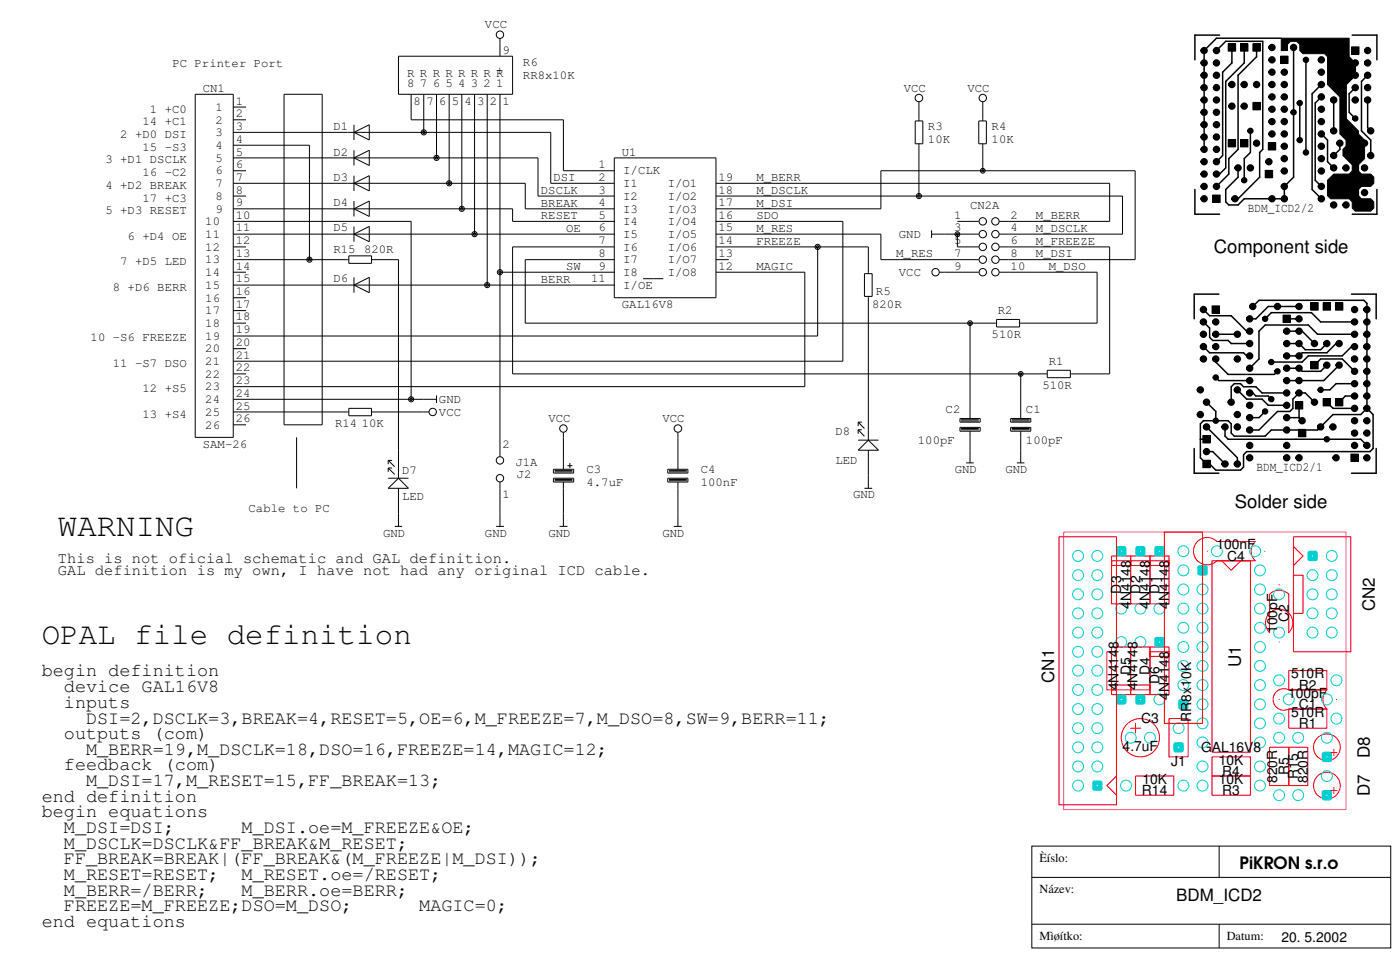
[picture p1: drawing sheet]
<svg xmlns="http://www.w3.org/2000/svg" width="288mm" height="197mm" viewBox="0 0 288 197" stroke-linecap="round" stroke-linejoin="round" font-family="sans-serif">
<g fill="none" stroke="#000" stroke-width=".76">
<circle cx="247.9" cy="12.9" r=".38"/>
<circle cx="247.9" cy="15.5" r=".38"/>
<circle cx="247.9" cy="18" r=".38"/>
<circle cx="247.9" cy="10.4" r=".38"/>
<circle cx="250.4" cy="15.5" r=".38"/>
<circle cx="250.4" cy="12.9" r=".38"/>
<circle cx="250.4" cy="18" r=".38"/>
<circle cx="250.4" cy="10.4" r=".38"/>
<circle cx="253.6" cy="17.4" r=".38"/>
<circle cx="256.2" cy="17.4" r=".38"/>
<circle cx="258.7" cy="17.4" r=".38"/>
<circle cx="261.9" cy="19.9" r=".38"/>
<circle cx="261.9" cy="9.8" r=".38"/>
<circle cx="261.9" cy="17.4" r=".38"/>
<circle cx="261.9" cy="12.3" r=".38"/>
<circle cx="261.9" cy="14.8" r=".38"/>
<circle cx="264.4" cy="19.9" r=".38"/>
<circle cx="264.4" cy="17.4" r=".38"/>
<circle cx="264.4" cy="14.8" r=".38"/>
<circle cx="266.3" cy="9.8" r=".38"/>
<circle cx="271.4" cy="9.8" r=".38"/>
<circle cx="272" cy="19.9" r=".38"/>
<circle cx="272" cy="17.4" r=".38"/>
<circle cx="272" cy="12.3" r=".38"/>
<circle cx="272" cy="14.8" r=".38"/>
<circle cx="274.6" cy="15.5" r=".38"/>
<circle cx="279" cy="15.5" r=".38"/>
<circle cx="279" cy="12.9" r=".38"/>
<circle cx="279" cy="18" r=".38"/>
<circle cx="281.6" cy="12.9" r=".38"/>
<circle cx="281.6" cy="15.5" r=".38"/>
<circle cx="281.6" cy="18" r=".38"/>
<circle cx="281.6" cy="10.4" r=".38"/>
<circle cx="247.9" cy="38.3" r=".38"/>
<circle cx="247.9" cy="20.6" r=".38"/>
<circle cx="247.9" cy="35.8" r=".38"/>
<circle cx="247.9" cy="25.6" r=".38"/>
<circle cx="247.9" cy="23.1" r=".38"/>
<circle cx="247.9" cy="33.3" r=".38"/>
<circle cx="247.9" cy="30.7" r=".38"/>
<circle cx="247.9" cy="28.2" r=".38"/>
<circle cx="250.4" cy="25.6" r=".38"/>
<circle cx="250.4" cy="20.6" r=".38"/>
<circle cx="250.4" cy="38.3" r=".38"/>
<circle cx="250.4" cy="35.8" r=".38"/>
<circle cx="250.4" cy="23.1" r=".38"/>
<circle cx="250.4" cy="30.7" r=".38"/>
<circle cx="250.4" cy="28.2" r=".38"/>
<circle cx="250.4" cy="33.3" r=".38"/>
<circle cx="253.6" cy="21.8" r=".38"/>
<circle cx="254.9" cy="34.5" r=".38"/>
<circle cx="256.2" cy="21.8" r=".38"/>
<circle cx="257.4" cy="34.5" r=".38"/>
<circle cx="258.7" cy="29.5" r=".38"/>
<circle cx="261.2" cy="33.3" r=".38"/>
<circle cx="261.9" cy="25" r=".38"/>
<circle cx="261.9" cy="27.5" r=".38"/>
<circle cx="261.9" cy="22.5" r=".38"/>
<circle cx="264.4" cy="27.5" r=".38"/>
<circle cx="264.4" cy="38.3" r=".38"/>
<circle cx="264.4" cy="25" r=".38"/>
<circle cx="264.4" cy="30.1" r=".38"/>
<circle cx="264.4" cy="32.6" r=".38"/>
<circle cx="264.4" cy="22.5" r=".38"/>
<circle cx="264.4" cy="35.2" r=".38"/>
<circle cx="272" cy="25" r=".38"/>
<circle cx="272" cy="27.5" r=".38"/>
<circle cx="272" cy="38.3" r=".38"/>
<circle cx="272" cy="32.6" r=".38"/>
<circle cx="272" cy="30.1" r=".38"/>
<circle cx="272" cy="22.5" r=".38"/>
<circle cx="272" cy="35.2" r=".38"/>
<circle cx="274.6" cy="26.9" r=".38"/>
<circle cx="274.6" cy="34.5" r=".38"/>
<circle cx="274.6" cy="20.6" r=".38"/>
<circle cx="274.6" cy="32" r=".38"/>
<circle cx="275.8" cy="29.5" r=".38"/>
<circle cx="277.1" cy="34.5" r=".38"/>
<circle cx="279" cy="20.6" r=".38"/>
<circle cx="280.9" cy="29.5" r=".38"/>
<circle cx="280.9" cy="34.5" r=".38"/>
<circle cx="280.9" cy="39.6" r=".38"/>
<circle cx="281.6" cy="20.6" r=".38"/>
<circle cx="282.2" cy="26.9" r=".38"/>
<circle cx="282.2" cy="32" r=".38"/>
<circle cx="247.9" cy="40.9" r=".38"/>
<circle cx="254.2" cy="40.9" r=".38"/>
<circle cx="261.9" cy="40.9" r=".38"/>
<circle cx="264.4" cy="40.9" r=".38"/>
<circle cx="272" cy="40.9" r=".38"/>
<circle cx="274.6" cy="42.2" r=".38"/>
<circle cx="277.1" cy="42.2" r=".38"/>
<circle cx="247.8" cy="63.7" r=".38"/>
<circle cx="247.8" cy="66.2" r=".38"/>
<circle cx="247.8" cy="68.8" r=".38"/>
<circle cx="247.8" cy="71.3" r=".38"/>
<circle cx="247.8" cy="73.8" r=".38"/>
<circle cx="250.3" cy="73.8" r=".38"/>
<circle cx="250.3" cy="66.2" r=".38"/>
<circle cx="250.3" cy="71.3" r=".38"/>
<circle cx="250.3" cy="68.8" r=".38"/>
<circle cx="254.7" cy="68.8" r=".38"/>
<circle cx="254.7" cy="73.8" r=".38"/>
<circle cx="257.3" cy="70.7" r=".38"/>
<circle cx="257.3" cy="75.7" r=".38"/>
<circle cx="257.3" cy="78.3" r=".38"/>
<circle cx="257.3" cy="73.2" r=".38"/>
<circle cx="257.3" cy="68.1" r=".38"/>
<circle cx="257.3" cy="65.6" r=".38"/>
<circle cx="257.9" cy="63" r=".38"/>
<circle cx="263" cy="63" r=".38"/>
<circle cx="264.9" cy="73.2" r=".38"/>
<circle cx="264.9" cy="70.7" r=".38"/>
<circle cx="264.9" cy="68.1" r=".38"/>
<circle cx="264.9" cy="75.7" r=".38"/>
<circle cx="264.9" cy="78.3" r=".38"/>
<circle cx="267.4" cy="78.3" r=".38"/>
<circle cx="267.4" cy="70.7" r=".38"/>
<circle cx="267.4" cy="75.7" r=".38"/>
<circle cx="267.4" cy="68.1" r=".38"/>
<circle cx="267.4" cy="63" r=".38"/>
<circle cx="267.4" cy="73.2" r=".38"/>
<circle cx="267.4" cy="65.6" r=".38"/>
<circle cx="270.6" cy="70.7" r=".38"/>
<circle cx="273.2" cy="70.7" r=".38"/>
<circle cx="273.2" cy="75.1" r=".38"/>
<circle cx="275.7" cy="70.7" r=".38"/>
<circle cx="275.7" cy="75.1" r=".38"/>
<circle cx="278.9" cy="71.3" r=".38"/>
<circle cx="278.9" cy="76.4" r=".38"/>
<circle cx="278.9" cy="73.8" r=".38"/>
<circle cx="278.9" cy="68.8" r=".38"/>
<circle cx="278.9" cy="66.2" r=".38"/>
<circle cx="278.9" cy="63.7" r=".38"/>
<circle cx="278.9" cy="78.9" r=".38"/>
<circle cx="281.4" cy="76.4" r=".38"/>
<circle cx="281.4" cy="73.8" r=".38"/>
<circle cx="281.4" cy="66.2" r=".38"/>
<circle cx="281.4" cy="63.7" r=".38"/>
<circle cx="281.4" cy="68.8" r=".38"/>
<circle cx="281.4" cy="71.3" r=".38"/>
<circle cx="281.4" cy="78.9" r=".38"/>
<circle cx="247.1" cy="85.3" r=".38"/>
<circle cx="247.1" cy="80.2" r=".38"/>
<circle cx="248.4" cy="82.7" r=".38"/>
<circle cx="248.4" cy="87.8" r=".38"/>
<circle cx="248.4" cy="92.9" r=".38"/>
<circle cx="252.2" cy="95.4" r=".38"/>
<circle cx="252.2" cy="87.8" r=".38"/>
<circle cx="253.5" cy="82.7" r=".38"/>
<circle cx="254.7" cy="95.4" r=".38"/>
<circle cx="254.7" cy="85.3" r=".38"/>
<circle cx="254.7" cy="80.2" r=".38"/>
<circle cx="254.7" cy="87.8" r=".38"/>
<circle cx="257.3" cy="94.2" r=".38"/>
<circle cx="257.3" cy="91.6" r=".38"/>
<circle cx="257.3" cy="80.8" r=".38"/>
<circle cx="257.3" cy="85.9" r=".38"/>
<circle cx="257.3" cy="88.4" r=".38"/>
<circle cx="257.3" cy="83.4" r=".38"/>
<circle cx="264.9" cy="85.9" r=".38"/>
<circle cx="264.9" cy="80.8" r=".38"/>
<circle cx="264.9" cy="94.2" r=".38"/>
<circle cx="264.9" cy="91.6" r=".38"/>
<circle cx="264.9" cy="88.4" r=".38"/>
<circle cx="264.9" cy="83.4" r=".38"/>
<circle cx="267.4" cy="94.2" r=".38"/>
<circle cx="267.4" cy="80.8" r=".38"/>
<circle cx="268.1" cy="86.5" r=".38"/>
<circle cx="270.6" cy="82.7" r=".38"/>
<circle cx="271.9" cy="87.8" r=".38"/>
<circle cx="274.4" cy="87.8" r=".38"/>
<circle cx="275.1" cy="94.2" r=".38"/>
<circle cx="278.9" cy="91.6" r=".38"/>
<circle cx="278.9" cy="81.5" r=".38"/>
<circle cx="278.9" cy="86.5" r=".38"/>
<circle cx="278.9" cy="89.1" r=".38"/>
<circle cx="278.9" cy="84" r=".38"/>
<circle cx="281.4" cy="81.5" r=".38"/>
<circle cx="281.4" cy="86.5" r=".38"/>
<circle cx="281.4" cy="84" r=".38"/>
<circle cx="281.4" cy="89.1" r=".38"/>
<circle cx="281.4" cy="94.2" r=".38"/>
<circle cx="281.4" cy="91.6" r=".38"/>
</g>
<g fill="#000">
<path d="M252.9 9h1.5v1.5h-1.5z" fill-rule="evenodd"/>
<path d="M255.4 9h1.5v1.5h-1.5z" fill-rule="evenodd"/>
<path d="M257.9 9h1.6v1.5h-1.6z" fill-rule="evenodd"/>
<path d="M263.6 11.5h1.6v1.6h-1.6z" fill-rule="evenodd"/>
<path d="M263.8 7.9h13.9v3.8l1.3 1.2v2.6l-1.9 1.9v7l2.6 2.5v.6l1.2 1.3v3.8l-1.2 1.3v1.3l.6 .6h1.9l.6 .6v1.3l-.6 .6h-1.9l-.6 .7v1.3l.6 .6h1.9l.6 .6v1.3l-.6 .6h-3.2l-.6-.6v-1.3l-.7-.6h-3.8l-.6-.6v-3.2l1.3-1.3h3.1l.7-.6v-1.3l-1.9-1.9v-1.3l.6-.6v-1.3l-1.3-1.3v-7.6l-2.5-2.5v-5.7l-.6-.7h-4.5l-.6-.6v-1.3l-.6-.6h-1.3l-.7 .6v1.3h-1.2z" fill-rule="evenodd"/>
<path d="M278.3 9.6h1.5v1.6h-1.5z" fill-rule="evenodd"/>
<path d="M252.9 28.7h1.5v1.5h-1.5z" fill-rule="evenodd"/>
<path d="M255.4 28.7h1.5v1.5h-1.5z" fill-rule="evenodd"/>
<path d="M257.9 21.1h1.6v1.5h-1.6z" fill-rule="evenodd"/>
<path d="M260.5 35h1.5v1.6h-1.5z" fill-rule="evenodd"/>
<path d="M261.1 29.3h1.5v1.6h-1.5z" fill-rule="evenodd"/>
<path d="M280.2 36.3h1.5v1.5h-1.5z" fill-rule="evenodd"/>
<path d="M249.7 40.1h1.5v1.5h-1.5z" fill-rule="evenodd"/>
<path d="M280.2 41.4h1.5v1.5h-1.5z" fill-rule="evenodd"/>
<path d="M249.5 62.9h1.6v1.5h-1.6z" fill-rule="evenodd"/>
<path d="M264.1 64.8h1.6v1.5h-1.6z" fill-rule="evenodd"/>
<path d="M269.9 62.3h1.5v1.5h-1.5z" fill-rule="evenodd"/>
<path d="M269.9 74.3h1.5v1.6h-1.5z" fill-rule="evenodd"/>
<path d="M272.4 62.3h1.5v1.5h-1.5z" fill-rule="evenodd"/>
<path d="M274.9 62.3h1.6v1.5h-1.6z" fill-rule="evenodd"/>
<path d="M247.6 94.7h1.6v1.5h-1.6z" fill-rule="evenodd"/>
<path d="M247.6 89.6h1.6v1.5h-1.6z" fill-rule="evenodd"/>
<path d="M266.7 82.6h1.5v1.5h-1.5z" fill-rule="evenodd"/>
<path d="M267.3 88.3h1.5v1.5h-1.5z" fill-rule="evenodd"/>
<path d="M272.4 82h1.5v1.5h-1.5z" fill-rule="evenodd"/>
<path d="M274.9 82h1.6v1.5h-1.6z" fill-rule="evenodd"/>
<path d="M278.1 93.4h1.5v1.5h-1.5z" fill-rule="evenodd"/>
</g>
<g fill="none" stroke="#000" stroke-width=".21">
<path d="M40.2 19.4h7.8v70.6h-7.8zM58.5 19.4h7.8v68h-7.8zM82 11.6h23.5v7.8h-23.5zM84.6 19.4v5.2h31.4v10.5h10.5M87.2 19.4v7.8M89.9 19.4v13.1M92.5 19.4v18.3M95.1 19.4v23.6M97.7 19.4v28.8M100.3 19.4v39.2M102.9 7.9v3.7M102.9 19.4v74.5"/>
<path d="M252.9 9h1.5v1.5h-1.5zM255.4 9h1.5v1.5h-1.5zM257.9 9h1.6v1.5h-1.6zM263.6 11.5h1.6v1.6h-1.6zM263.8 7.9h13.9v3.8l1.3 1.2v2.6l-1.9 1.9v7l2.6 2.5v.6l1.2 1.3v3.8l-1.2 1.3v1.3l.6 .6h1.9l.6 .6v1.3l-.6 .6h-1.9l-.6 .7v1.3l.6 .6h1.9l.6 .6v1.3l-.6 .6h-3.2l-.6-.6v-1.3l-.7-.6h-3.8l-.6-.6v-3.2l1.3-1.3h3.1l.7-.6v-1.3l-1.9-1.9v-1.3l.6-.6v-1.3l-1.3-1.3v-7.6l-2.5-2.5v-5.7l-.6-.7h-4.5l-.6-.6v-1.3l-.6-.6h-1.3l-.7 .6v1.3h-1.2zM278.3 9.6h1.5v1.6h-1.5zM48 27.2h65.4v10.5h13.1M48 32.5h62.8v7.8h15.7M48 37.7h60.1v5.3h18.4M48 22h2.6M48 24.6h2.6M48 35.1h2.6"/>
<path d="M48 29.9h15.7v23.5M72.9 27.2l3.1-1.5v3.1zM72.9 32.5l3.1-1.6v3.1zM72.9 37.7l3.1-1.6v3.2zM72.9 25.7v3.1M72.9 30.9v3.1M72.9 36.1v3.2M126.5 32.5h20.9v28.7h-20.9zM147.4 37.7h81v7.8h-22.7M188.4 24.9h1.6v4.7h-1.6zM189.2 21v3.9M189.2 29.6v10.7"/>
<path d="M201.5 24.9h1.6v4.7h-1.6zM202.3 21v3.9M202.3 29.6v5.5M252.9 28.7h1.5v1.5h-1.5zM255.4 28.7h1.5v1.5h-1.5zM257.9 21.1h1.6v1.5h-1.6zM260.5 35h1.5v1.6h-1.5zM261.1 29.3h1.5v1.6h-1.5zM280.2 36.3h1.5v1.5h-1.5zM48 43h57.5v2.5h21M48 56h2.6M48 53.4h23.8"/>
<path d="M48 50.8h2.6M48 48.2h78.5M48 45.5h36.6v36.6M48 58.6h78.5M48 40.3h2.6M71.8 52.6h4.7v1.6h-4.7zM72.9 43l3.1-1.7v3.2zM72.9 48.2l3.1-1.6v3.1zM72.9 58.6l3.1-1.5v3.1zM72.9 41.3v3.2M72.9 46.6v3.1M72.9 57.1v3.1"/>
<path d="M76.5 53.4h5.5v45M102.9 56h23.6M126.5 50.8h-21v26.1h110.1M126.5 53.4h-18.4v13.1h97.1M132.4 57.3h4.2M147.4 56h18.3v23.5h-117.7M147.4 53.4h2.6M147.4 48.2h33.9v5.2h20.2M147.4 43h33.9v-7.9h52.4v18.3h-28M147.4 50.8h31.4v5.5M147.4 40.3h83.7v7.9h-25.4M147.4 45.5h26.1v28.8h-125.5"/>
<path d="M168.3 50.8v18.3h-120.3M178 56.3h1.5v4.7h-1.5zM191.8 48.2h9.7M191.8 47.4v1.5M193.4 56h8.1M197.1 48.2v2.6h4.4M197.1 45.5h4.4M205.7 56h20.2v10.5h-16M205.7 50.8h22.7v26.1h-8M249.7 40.1h1.5v1.5h-1.5zM280.2 41.4h1.5v1.5h-1.5zM48 61.2h2.6"/>
<path d="M48 76.9h2.6M48 66.5h2.6M48 71.7h2.6M48 63.9h2.6M178.8 61v29.5M199.7 66.5v19.6M205.2 65.7h4.7v1.6h-4.7zM210.1 76.9v9.2M215.6 76.2h4.8v1.5h-4.8zM249.5 62.9h1.6v1.5h-1.6zM264.1 64.8h1.6v1.5h-1.6zM269.9 62.3h1.5v1.5h-1.5z"/>
<path d="M269.9 74.3h1.5v1.6h-1.5zM272.4 62.3h1.5v1.5h-1.5zM274.9 62.3h1.6v1.5h-1.6zM48 82.1h41.9M48 84.7h23.8M48 87.4h2.6M61.1 90v10.4M71.8 84h4.7v1.5h-4.7zM76.5 84.7h11.8M79.9 98.4h4.2M79.9 96.3l1.4 1.3M79.9 96.3h.8"/>
<path d="M79.9 94.7v.8M79.9 96.3v.8M79.9 94.7h.8M79.9 94.7l1.4 1.3M89.9 81.4v1.5M102.9 99.2v9.1M113.9 96.5h4.2v.8h-4.2zM113.9 98.4h4.2v.8h-4.2zM114.2 96.8h3.6M114.2 97.1h3.6M114.2 98.6h3.6M114.2 98.9h3.6"/>
<path d="M116 88.9v7.6M116 99.2v9.1M116.8 95.8h1M117.3 95.2v1.1M137.5 96.5h4.1v.8h-4.1zM137.5 98.4h4.1v.8h-4.1zM137.7 96.8h3.7M137.7 97.1h3.7M137.7 98.6h3.7M137.7 98.9h3.7M139.6 88.9v7.6M139.6 99.2v9.1"/>
<path d="M176.7 86.8h.7M176.7 88.4h.7M176.7 92.6l2.1-2.1 2.1 2.1zM176.7 90.5h4.2M176.7 88.4l1.3 1.4M176.7 86.8v.9M176.7 88.4v.8M176.7 86.8l1.3 1.3M178.8 92.6v7.8M197.6 86.1h4.2v.7h-4.2zM197.6 87.9h4.2v.8h-4.2zM197.8 86.3h3.7"/>
<path d="M197.8 86.6h3.7M197.8 88.1h3.7M197.8 88.4h3.7M198.9 95.2h1.6M199.7 88.7v6.5M208.1 86.1h4.1v.7h-4.1zM208.1 87.9h4.1v.8h-4.1zM208.3 86.3h3.7M208.3 86.6h3.7M208.3 88.1h3.7M208.3 88.4h3.7M209.4 95.2h1.5"/>
<path d="M210.1 88.7v6.5M247.6 94.7h1.6v1.5h-1.6zM247.6 89.6h1.6v1.5h-1.6zM266.7 82.6h1.5v1.5h-1.5zM267.3 88.3h1.5v1.5h-1.5zM272.4 82h1.5v1.5h-1.5zM274.9 82h1.6v1.5h-1.6zM278.1 93.4h1.5v1.5h-1.5zM79.9 100.4l2.1-2 2.1 2zM81.3 108.3h1.5M82 100.4v7.9M102.1 108.3h1.7"/>
<path d="M115.2 108.3h1.6M138.7 108.3h1.6M178 100.4h1.5M212.4 174h73.9v21h-73.9zM251 174v6.5M212.4 190.1h73.9M212.4 180.5h73.9M251 190.1v4.9"/>
<circle cx="102.9" cy="7.1" r=".76"/>
<circle cx="87.2" cy="27.2" r=".53"/>
<circle cx="87.2" cy="27.2" r=".25"/>
<circle cx="89.9" cy="32.5" r=".53"/>
<circle cx="89.9" cy="32.5" r=".25"/>
<circle cx="92.5" cy="37.7" r=".53"/>
<circle cx="92.5" cy="37.7" r=".25"/>
<circle cx="189.2" cy="20.2" r=".77"/>
<circle cx="202.3" cy="20.2" r=".76"/>
<circle cx="202.3" cy="35.1" r=".49"/>
<circle cx="202.3" cy="35.1" r=".21"/>
<circle cx="63.7" cy="53.4" r=".53"/>
<circle cx="63.7" cy="53.4" r=".25"/>
<circle cx="95.1" cy="43" r=".53"/>
<circle cx="95.1" cy="43" r=".25"/>
<circle cx="97.7" cy="48.2" r=".53"/>
<circle cx="97.7" cy="48.2" r=".25"/>
<circle cx="100.3" cy="58.6" r=".53"/>
<circle cx="100.3" cy="58.6" r=".25"/>
<circle cx="102.9" cy="56" r=".53"/>
<circle cx="102.9" cy="56" r=".25"/>
<circle cx="168.3" cy="50.8" r=".53"/>
<circle cx="168.3" cy="50.8" r=".25"/>
<circle cx="189.2" cy="40.3" r=".53"/>
<circle cx="189.2" cy="40.3" r=".25"/>
<circle cx="192.6" cy="56" r=".76"/>
<circle cx="197.1" cy="48.2" r=".49"/>
<circle cx="197.1" cy="48.2" r=".21"/>
<circle cx="202.3" cy="45.5" r=".76"/>
<circle cx="202.3" cy="53.4" r=".76"/>
<circle cx="202.3" cy="56" r=".76"/>
<circle cx="202.3" cy="48.2" r=".76"/>
<circle cx="202.3" cy="50.8" r=".76"/>
<circle cx="204.9" cy="56" r=".76"/>
<circle cx="204.9" cy="45.5" r=".76"/>
<circle cx="204.9" cy="48.2" r=".76"/>
<circle cx="204.9" cy="53.4" r=".76"/>
<circle cx="204.9" cy="50.8" r=".76"/>
<circle cx="199.7" cy="66.5" r=".49"/>
<circle cx="199.7" cy="66.5" r=".21"/>
<circle cx="210.1" cy="76.9" r=".49"/>
<circle cx="210.1" cy="76.9" r=".21"/>
<circle cx="84.6" cy="82.1" r=".53"/>
<circle cx="84.6" cy="82.1" r=".25"/>
<circle cx="89.1" cy="84.7" r=".76"/>
<circle cx="102.9" cy="94.7" r=".76"/>
<circle cx="102.9" cy="98.4" r=".76"/>
<circle cx="116" cy="88.1" r=".76"/>
<circle cx="139.6" cy="88.1" r=".77"/>
</g>
<g fill="none" stroke="#000" stroke-width=".3">
<path d="M250.4 10.4l1.9-1.9h7.7v22.2l-.7 .7v5l-4.4 4.5h-.7M251.1 7.2h-5.1v5.1M253.6 9.8v3.1l-1.9 1.9v17.2l-1.3 1.3M256.2 9.8v3.1l-3.9 3.9v17.7l-1.2 1.3h-.7M258.7 9.8v1.9l-3.8 3.8v15.2l-1.9 1.9v3.2l-2.6 2.5M263.8 7.9h-13.4l-2.5 2.5v20.3M266.3 9.8v26.6l-1.9 1.9v2.6h-8.2l-1.3 1.3h-1.9l-.7-.7v-2.5l2.6-2.6v-1.9M268.9 12.3v19.1M271.4 9.8h1.3l1.9 1.9v3.8M272 17.4l-1.9 1.9v19.7l1.9 1.9M272 19.9l-1.2 1.3v15.9l1.2 1.2M278.4 7.2h5.1v5.1"/>
<path d="M279 18l-1.3 1.3v3.8l1.3 1.3M279 12.9v2.6l-1.9 1.9v8.9l3.2 3.2M281.6 15.5l-1.3 1.3v10.1l1.9 1.9v3.2M246 39v5.1h5.1M257.4 26.9v4.5l-1.2 1.2v4.5M267.6 21.2v7.6M272 27.5l1.3 1.3v4.5l1.3 1.2M274.6 20.6v6.3M275.8 29.5v1.2l-1.2 1.3M279 33.3h.7M279.7 37.1h1.2M280.3 29.5l-.6 .6v11.4l.6 .7h.6"/>
<path d="M280.3 29.5h.6M281.6 20.6v5.7l.6 .6M283.5 39v5.1h-5.1M247.8 66.2l1.2 1.3v1.9l.7 .6h3.1l.7 .7h3.8M247.8 71.3l1.2 1.3h7l.6 .6h.7M247.8 63.7l1.2 1.2h4.5l3.1 3.2h.7M250.3 73.8v.7l2.5 2.5h9.6l.6-.6M250.3 68.8h4.4M250.3 77.7l.6 .6h6.4M250.9 60.5h-5v5.1M257.9 63l1.3-1.2h21.6l.6 .6v21.6M260.5 65.6l1.2-1.3h8.3l1.9 1.9h7"/>
<path d="M264.9 65.6h2.5M264.9 70.7h2.5l1.3 1.2h3.2l1.3-1.2M264.9 68.1h3.2l2.5 2.6M267.4 63h-6.3l-2.5 2.6h-1.3M270.6 75.1l1.3-1.3h4.4l2.6 2.6M273.2 75.1l-1.3 1.3h-3.8l-.7-.7h-2.5M275.7 70.7h-.6l-1.9 1.9h-5.1l-.7 .6h-2.5M275.7 75.1l-3.2 3.2h-7.6M278.2 60.5h5.1v5.1M278.9 71.3h-.7l-1.9 1.9h-7l-1.2 1.3h-6.4M278.9 68.8h-7.6l-2-1.9h-8.8l-1.3 1.2v5.7l-1.9 1.9M278.9 78.9h-3.8l-1.3 1.3h-1.9"/>
<path d="M245.9 92.3v5h5M247.1 90.4h1.3M247.8 86.5h5l.7 .7v1.9l.6 .6h6.4l1.2-1.3h9.6l3.1-3.1h5.7l1.3-1.3 1.3 1.3v7l-.7 .6h-25.4l-.6 .6v2.6l-.6 .6h-5.1l-1.3-1.3h-.6l-1.3-1.2v-7zM248.4 82.7l1.9 1.9v1.9M248.4 92.9h1.3l2.5 2.5M248.4 87.8l6.3 6.4v1.2M252.2 87.8v1.9l.6 .7h27.3l1.3 1.2M254.7 80.2l1.9 1.9h3.2l1.3 1.3h3.8M257.3 80.8h.6l.7 .7h2.5l.6 .6M260.5 84.6l-1.3 1.3h-1.9M264.9 80.8h-5.1l-1.2-1.2h-2.6l-.6-.7h-1.3l-.6 .7v3.1M264.9 85.9h2.5"/>
<path d="M267.4 83.4v2.5M267.4 85.9l.7 .6M268.1 88.4v.7M270.6 82.7l-1.9-1.9h-1.3l-1.2 1.3v1.9l-.7 .6h-2.5l-3.8 3.8h-1.9M273.2 82.7l1.2 1.3h4.5M278.9 81.5h-1.9l-1.3 1.2M283.3 92.3v5h-5.1"/>
</g>
<g fill="none" stroke="#000" stroke-width=".66">
<circle cx="268.9" cy="12.3" r=".33"/>
<circle cx="256.2" cy="37.1" r=".33"/>
<circle cx="257.4" cy="26.9" r=".33"/>
<circle cx="266.3" cy="23.1" r=".33"/>
<circle cx="267.6" cy="21.2" r=".33"/>
<circle cx="267.6" cy="28.8" r=".33"/>
<circle cx="268.9" cy="31.4" r=".33"/>
<circle cx="279" cy="24.4" r=".33"/>
<circle cx="279" cy="33.3" r=".33"/>
<circle cx="250.3" cy="77.7" r=".33"/>
<circle cx="260.5" cy="65.6" r=".33"/>
<circle cx="261.7" cy="74.5" r=".33"/>
<circle cx="263" cy="76.4" r=".33"/>
<circle cx="250.3" cy="86.5" r=".33"/>
<circle cx="260.5" cy="84.6" r=".33"/>
<circle cx="261.7" cy="82.1" r=".33"/>
<circle cx="271.9" cy="80.2" r=".33"/>
<circle cx="273.2" cy="90.4" r=".33"/>
</g>
<g fill="none" stroke="#f00" stroke-width=".21">
<path d="M218 110.4h11.8v55.2h-11.8zM228.8 114.3h4v9.9h-4zM228.8 115.3h4v1h-4zM232.8 114.3h3.9v9.9h-3.9zM232.8 115.3h3.9v1h-3.9zM236.7 114.3h4v9.9h-4zM236.7 115.3h4v1h-4zM239.7 109.4h7.9v39.4h-7.9zM246.3 111.6a2.81 2.81 0 0 1 4.2-.2h7.9a2.78 2.78 0 0 0 0 3.9h-7.9a2.81 2.81 0 0 1-3.9 .2 2.81 2.81 0 0 1-.3-3.9zM248.6 113.4h.1M249.5 115.3h7.9v39.4h-7.9zM251.5 115.3l2 2 2-2"/>
<path d="M260.4 113.4h.1M266.3 118.3h2v7.9h-2zM266.3 110.4h11.8v23.7h-11.8zM266.3 112.4l2 1.9-2 2M228.8 133.1h4v9.8h-4zM229.8 134.1h-1.9v7.8h1.9M232.8 133.1h3.9v9.8h-3.9zM236.7 133.1h4v9.8h-4zM236.7 134.1h4v.9h-4zM261.4 122.2a2.77 2.77 0 0 1 3.9 0v7.9a2.81 2.81 0 0 0 0-4 2.81 2.81 0 0 0-4 0 2.81 2.81 0 0 0 .1 4zM263.3 120.3h.1M263.3 132.1h.1"/>
<path d="M265.3 138h7.9v3.9h-7.9zM228.8 140.9h4v1h-4zM229.8 159.6l-1.9 2 1.9 2M232.8 140.9h3.9v1h-3.9zM232.8 149.8h2M233.8 159.6h7.9v4h-7.9zM233.8 148.8v2M240.7 155.7h.1M240.7 147.8h3.9v7.9h-3.9zM249.5 159.6h7.9v4h-7.9zM249.5 155.7h7.9v3.9h-7.9zM261.4 153.7h3.9v7.9h-3.9z"/>
<path d="M262.7 142.3a2.21 2.21 0 0 1 2.6-.4h7.9a2.77 2.77 0 0 0 0 3.9h-7.9a2.21 2.21 0 0 1-2.8-.6 2.21 2.21 0 0 1 .2-2.9zM263.3 143.9h.1M265.3 145.8h7.9v4h-7.9zM265.3 153.7h3.9v7.9h-3.9zM275.1 143.9h.1"/>
<circle cx="234.8" cy="151.8" r="3.9"/>
<circle cx="273.2" cy="153.7" r="2.75"/>
<circle cx="273.2" cy="161.6" r="2.75"/>
</g>
<g fill="none" stroke="#00d1d1" stroke-width=".21">
<circle cx="221.9" cy="118.3" r="1.12"/>
<circle cx="221.9" cy="114.3" r="1.12"/>
<circle cx="225.9" cy="118.3" r="1.12"/>
<circle cx="225.9" cy="114.3" r="1.12"/>
<circle cx="243.6" cy="117.3" r="1.12"/>
<circle cx="243.6" cy="113.4" r="1.12"/>
<circle cx="250.5" cy="113.4" r="1.12"/>
<circle cx="258.4" cy="113.4" r="1.12"/>
<circle cx="259.4" cy="117.3" r="1.12"/>
<circle cx="270.2" cy="118.3" r="1.12"/>
<circle cx="274.2" cy="118.3" r="1.12"/>
<circle cx="274.2" cy="114.3" r="1.12"/>
<circle cx="221.9" cy="134.1" r="1.12"/>
<circle cx="221.9" cy="122.2" r="1.12"/>
<circle cx="221.9" cy="126.2" r="1.12"/>
<circle cx="221.9" cy="138" r="1.12"/>
<circle cx="221.9" cy="130.1" r="1.12"/>
<circle cx="225.9" cy="138" r="1.12"/>
<circle cx="225.9" cy="130.1" r="1.12"/>
<circle cx="225.9" cy="122.2" r="1.12"/>
<circle cx="225.9" cy="134.1" r="1.12"/>
<circle cx="225.9" cy="126.2" r="1.12"/>
<circle cx="230.8" cy="125.2" r="1.12"/>
<circle cx="230.8" cy="132.1" r="1.12"/>
<circle cx="234.8" cy="125.2" r="1.12"/>
<circle cx="234.8" cy="132.1" r="1.12"/>
<circle cx="238.7" cy="125.2" r="1.12"/>
<circle cx="243.6" cy="129.1" r="1.12"/>
<circle cx="243.6" cy="121.2" r="1.12"/>
<circle cx="243.6" cy="125.2" r="1.12"/>
<circle cx="243.6" cy="137" r="1.12"/>
<circle cx="243.6" cy="133.1" r="1.12"/>
<circle cx="247.6" cy="129.1" r="1.12"/>
<circle cx="247.6" cy="121.2" r="1.12"/>
<circle cx="247.6" cy="133.1" r="1.12"/>
<circle cx="247.6" cy="125.2" r="1.12"/>
<circle cx="247.6" cy="137" r="1.12"/>
<circle cx="259.4" cy="121.2" r="1.12"/>
<circle cx="259.4" cy="133.1" r="1.12"/>
<circle cx="259.4" cy="137" r="1.12"/>
<circle cx="259.4" cy="125.2" r="1.12"/>
<circle cx="259.4" cy="129.1" r="1.12"/>
<circle cx="263.3" cy="130.1" r="1.12"/>
<circle cx="263.3" cy="139.9" r="1.12"/>
<circle cx="263.3" cy="122.2" r="1.12"/>
<circle cx="270.2" cy="130.1" r="1.12"/>
<circle cx="270.2" cy="122.2" r="1.12"/>
<circle cx="270.2" cy="126.2" r="1.12"/>
<circle cx="274.2" cy="122.2" r="1.12"/>
<circle cx="274.2" cy="130.1" r="1.12"/>
<circle cx="274.2" cy="126.2" r="1.12"/>
<circle cx="275.1" cy="139.9" r="1.12"/>
<circle cx="221.9" cy="141.9" r="1.12"/>
<circle cx="221.9" cy="149.8" r="1.12"/>
<circle cx="221.9" cy="145.8" r="1.12"/>
<circle cx="221.9" cy="157.7" r="1.12"/>
<circle cx="221.9" cy="153.7" r="1.12"/>
<circle cx="225.9" cy="149.8" r="1.12"/>
<circle cx="225.9" cy="145.8" r="1.12"/>
<circle cx="225.9" cy="141.9" r="1.12"/>
<circle cx="225.9" cy="157.7" r="1.12"/>
<circle cx="225.9" cy="153.7" r="1.12"/>
<circle cx="232.8" cy="151.8" r="1.12"/>
<circle cx="236.7" cy="151.8" r="1.12"/>
<circle cx="238.7" cy="143.9" r="1.12"/>
<circle cx="242.6" cy="149.8" r="1.12"/>
<circle cx="243.6" cy="140.9" r="1.12"/>
<circle cx="247.6" cy="148.8" r="1.12"/>
<circle cx="247.6" cy="140.9" r="1.12"/>
<circle cx="247.6" cy="144.9" r="1.12"/>
<circle cx="247.6" cy="152.7" r="1.12"/>
<circle cx="247.6" cy="157.7" r="1.12"/>
<circle cx="259.4" cy="140.9" r="1.12"/>
<circle cx="259.4" cy="148.8" r="1.12"/>
<circle cx="259.4" cy="144.9" r="1.12"/>
<circle cx="259.4" cy="152.7" r="1.12"/>
<circle cx="259.4" cy="157.7" r="1.12"/>
<circle cx="263.3" cy="147.8" r="1.12"/>
<circle cx="263.3" cy="151.8" r="1.12"/>
<circle cx="265.3" cy="143.9" r="1.12"/>
<circle cx="267.3" cy="151.8" r="1.12"/>
<circle cx="273.2" cy="151.8" r="1.12"/>
<circle cx="273.2" cy="143.9" r="1.12"/>
<circle cx="273.2" cy="159.6" r="1.12"/>
<circle cx="275.1" cy="147.8" r="1.12"/>
<circle cx="221.9" cy="161.6" r="1.12"/>
<circle cx="231.8" cy="161.6" r="1.12"/>
<circle cx="243.6" cy="161.6" r="1.12"/>
<circle cx="247.6" cy="161.6" r="1.12"/>
<circle cx="259.4" cy="161.6" r="1.12"/>
<circle cx="263.3" cy="163.6" r="1.12"/>
<circle cx="267.3" cy="163.6" r="1.12"/>
</g>
<path d="M219 109.4h58.1v57.1h-58.1z" fill="none" stroke="#d100d1" stroke-width=".21"/>
<g fill="none" stroke="#00d1d1" stroke-width=".95" stroke-linecap="butt">
<path d="M230.2 112.8h1.2v1.2h-1.2zM234.2 112.8h1.1v1.2h-1.1zM238.1 112.8h1.2v1.2h-1.2zM247 116.7h1.2v1.2h-1.2zM269.6 113.8h1.2v1.2h-1.2zM238.1 131.5h1.2v1.2h-1.2zM230.2 143.3h1.2v1.2h-1.2zM234.2 143.3h1.1v1.2h-1.1zM242 153.1h1.2v1.2h-1.2zM243 144.3h1.2v1.2h-1.2zM272.6 155.1h1.2v1.2h-1.2zM225.3 161h1.2v1.2h-1.2z"/>
<path d="M272.6 163h1.2v1.2h-1.2z"/>
</g>
<path d="M.2 .5h287.7v196.1h-287.7z" fill="none" stroke="#fff" stroke-width=".21"/>
<text font-size="6.7" x="11.9" y="110.3">WARNING</text>
<text font-size="6.3" x="8.6" y="132.5">OPAL file definition</text>
<g font-size="3.8">
<text x="249.9" y="52.1">Component side</text>
<text x="254.2" y="104.5">Solder side</text>
<text x="8.6" y="139.1">begin definition</text>
<text x="13.2" y="142.4">device GAL16V8</text>
<text x="13.2" y="145.6">inputs</text>
<text x="17.7" y="148.8">DSI=2,DSCLK=3,BREAK=4,RESET=5,OE=6,M_FREEZE=7,M_DSO=8,SW=9,BERR=11;</text>
<text x="13.2" y="152">outputs (com)</text>
<text x="17.7" y="155.3">M_BERR=19,M_DSCLK=18,DSO=16,FREEZE=14,MAGIC=12;</text>
<text x="13.2" y="158.5">feedback (com)</text>
<text x="17.7" y="161.7">M_DSI=17,M_RESET=15,FF_BREAK=13;</text>
<text x="8.6" y="164.9">end definition</text>
<text x="8.6" y="168.2">begin equations</text>
<text x="13.2" y="171.4">M_DSI=DSI;</text>
<text x="49.7" y="171.4">M_DSI.oe=M_FREEZE&amp;OE;</text>
<text x="13.2" y="174.5">M_DSCLK=DSCLK&amp;FF_BREAK&amp;M_RESET;</text>
<text x="13.2" y="177.8">FF_BREAK=BREAK|(FF_BREAK&amp;(M_FREEZE|M_DSI));</text>
<text x="13.2" y="181">M_RESET=RESET;</text>
<text x="13.2" y="184.2">M_BERR=/BERR;</text>
<text x="49.7" y="181">M_RESET.oe=/RESET;</text>
<text x="49.7" y="184.2">M_BERR.oe=BERR;</text>
<text x="8.6" y="190.7">end equations</text>
<text x="13.2" y="187.4">FREEZE=M_FREEZE;DSO=M_DSO;</text>
<text x="86.3" y="187.4">MAGIC=0;</text>
</g>
<g font-size="3.5">
<text x="283" y="125.7" transform="rotate(-90 283 125.7)">CN2</text>
<text x="255.5" y="137.2" transform="rotate(-90 255.5 137.2)">U1</text>
<text x="217" y="140.5" transform="rotate(-90 217 140.5)">CN1</text>
<text x="282" y="156" transform="rotate(-90 282 156)">D8</text>
<text x="282" y="163.8" transform="rotate(-90 282 163.8)">D7</text>
<text x="255.2" y="178.7">PiKRON s.r.o</text>
<text x="242.2" y="185.3">BDM_ICD2</text>
</g>
<g font-size="3.2">
<text x="11.9" y="115.7">This is not oficial schematic and GAL definition.</text>
<text x="11.9" y="118.3">GAL definition is my own, I have not had any original ICD cable.</text>
</g>
<g font-size="2.9">
<text x="250.4" y="113">100nF</text>
<text x="252.6" y="115.3">C4</text>
<text x="230.8" y="122.1" transform="rotate(-90 230.8 122.1)">D3</text>
<text x="232.8" y="125.3" transform="rotate(-90 232.8 125.3)">4N4148</text>
<text x="234.8" y="122.1" transform="rotate(-90 234.8 122.1)">D2</text>
<text x="236.7" y="125.3" transform="rotate(-90 236.7 125.3)">4N4148</text>
<text x="238.7" y="122.1" transform="rotate(-90 238.7 122.1)">D1</text>
<text x="240.7" y="125.3" transform="rotate(-90 240.7 125.3)">4N4148</text>
<text x="262.9" y="130.2" transform="rotate(-90 262.9 130.2)">100pF</text>
<text x="265.3" y="128" transform="rotate(-90 265.3 128)">C2</text>
<text x="230.2" y="142" transform="rotate(-90 230.2 142)">4N4148</text>
<text x="232.8" y="138.8" transform="rotate(-90 232.8 138.8)">D5</text>
<text x="234.2" y="142" transform="rotate(-90 234.2 142)">4N4148</text>
<text x="236.7" y="138.8" transform="rotate(-90 236.7 138.8)">D4</text>
<text x="238.7" y="140.8" transform="rotate(-90 238.7 140.8)">D6</text>
<text x="240.7" y="144" transform="rotate(-90 240.7 144)">4N4148</text>
<text x="265.2" y="143.5">100pF</text>
<text x="265.8" y="139.6">510R</text>
<text x="267.4" y="141.9">R2</text>
<text x="234.9" y="148.8">C3</text>
<text x="245.2" y="148.4" transform="rotate(-90 245.2 148.4)">RR8x10K</text>
<text x="265.8" y="147.4">510R</text>
<text x="267.4" y="149.8">R1</text>
<text x="267.4" y="145.8">C1</text>
<text x="231.1" y="154.4">4.7uF</text>
<text x="247.3" y="154.7">GAL16V8</text>
<text x="235.2" y="161.2">10K</text>
<text x="241.1" y="157.7">J1</text>
<text x="250.9" y="161.2">10K</text>
<text x="250.9" y="157.3">10K</text>
<text x="251.6" y="159.6">R4</text>
<text x="262.9" y="161.1" transform="rotate(-90 262.9 161.1)">820R</text>
<text x="265.3" y="159.5" transform="rotate(-90 265.3 159.5)">R5</text>
<text x="267.3" y="160.3" transform="rotate(-90 267.3 160.3)">R15</text>
<text x="269.2" y="161.1" transform="rotate(-90 269.2 161.1)">820R</text>
<text x="235.1" y="163.6">R14</text>
<text x="251.6" y="163.6">R3</text>
<text x="263.8" y="193.7">20. 5.2002</text>
</g>
<g font-size="2.9" fill="#f00">
<text x="273.8" y="155.4">+</text>
<text x="273.8" y="163.3">+</text>
</g>
<g font-size="2.6">
<text x="256.9" y="43.6">BDM_ICD2/2</text>
<text x="258.7" y="96.9">BDM_ICD2/1</text>
</g>
<g font-size="2.5">
<text x="99.8" y="5.8">VCC</text>
<text x="103.5" y="11.1">9</text>
<text x="35.5" y="13.7">PC Printer Port</text>
<text x="83.9" y="15.8">R R R R R R R R</text>
<text x="83.9" y="17.8">8</text>
<text x="86.5" y="17.8">7</text>
<text x="89.1" y="17.8">6</text>
<text x="91.7" y="17.8">5</text>
<text x="94.3" y="17.8">4</text>
<text x="96.9" y="17.8">3</text>
<text x="99.5" y="17.8">2</text>
<text x="102.1" y="17.8">1</text>
<text x="102.1" y="15.2">+</text>
<text x="107.7" y="13.6">R6</text>
<text x="107.7" y="16.3">RR8x10K</text>
<text x="30.9" y="23.2">1 +C0</text>
<text x="41.8" y="18.9">CN1</text>
<text x="44.4" y="22.8">1</text>
<text x="48.6" y="21.5">1</text>
<text x="85.1" y="21.5">8</text>
<text x="87.8" y="21.5">7</text>
<text x="90.4" y="21.5">6</text>
<text x="93" y="21.5">5</text>
<text x="95.6" y="21.5">4</text>
<text x="98.2" y="21.5">3</text>
<text x="100.8" y="21.5">2</text>
<text x="103.5" y="21.5">1</text>
<text x="186.1" y="18.9">VCC</text>
<text x="199.2" y="18.9">VCC</text>
<text x="24.8" y="28.4">2 +D0 DSI</text>
<text x="29.3" y="25.8">14 +C1</text>
<text x="44.4" y="25.4">2</text>
<text x="44.4" y="28.1">3</text>
<text x="48.6" y="24.1">2</text>
<text x="48.6" y="26.7">3</text>
<text x="48.6" y="29.4">4</text>
<text x="68.7" y="26.7">D1</text>
<text x="191" y="26.7">R3</text>
<text x="191" y="29.4">10K</text>
<text x="204.1" y="26.7">R4</text>
<text x="204.1" y="29.4">10K</text>
<text x="21.7" y="33.6">3 +D1 DSCLK</text>
<text x="29.3" y="31">15 −S3</text>
<text x="44.4" y="30.7">4</text>
<text x="44.4" y="33.3">5</text>
<text x="44.4" y="35.9">6</text>
<text x="48.6" y="32">5</text>
<text x="48.6" y="34.6">6</text>
<text x="68.7" y="32">D2</text>
<text x="123.2" y="34.6">1</text>
<text x="128" y="32">U1</text>
<text x="128.3" y="35.9">I/CLK</text>
<text x="21.7" y="38.9">4 +D2 BREAK</text>
<text x="29.3" y="36.3">16 −C2</text>
<text x="29.3" y="41.5">17 +C3</text>
<text x="44.4" y="38.5">7</text>
<text x="44.4" y="41.1">8</text>
<text x="48.6" y="37.2">7</text>
<text x="48.6" y="39.8">8</text>
<text x="68.7" y="37.2">D3</text>
<text x="111.4" y="39.9">DSCLK</text>
<text x="113.9" y="37.3">DSI</text>
<text x="123.2" y="37.2">2</text>
<text x="123.2" y="39.8">3</text>
<text x="128.3" y="38.5">I1</text>
<text x="128.3" y="41.1">I2</text>
<text x="137.5" y="38.5">I/O1</text>
<text x="137.5" y="41.1">I/O2</text>
<text x="147.9" y="37.2">19</text>
<text x="147.9" y="39.8">18</text>
<text x="155.7" y="37.3">M_BERR</text>
<text x="155.7" y="39.9">M_DSCLK</text>
<text x="21.7" y="44.1">5 +D3 RESET</text>
<text x="42.3" y="46.3">10</text>
<text x="44.4" y="43.7">9</text>
<text x="48.6" y="42.4">9</text>
<text x="48.6" y="45">10</text>
<text x="48.6" y="47.6">11</text>
<text x="68.7" y="42.4">D4</text>
<text x="68.7" y="47.6">D5</text>
<text x="111.4" y="42.5">BREAK</text>
<text x="111.4" y="45.1">RESET</text>
<text x="116.6" y="47.7">OE</text>
<text x="123.2" y="42.4">4</text>
<text x="123.2" y="45">5</text>
<text x="123.2" y="47.6">6</text>
<text x="128.3" y="43.7">I3</text>
<text x="128.3" y="46.3">I4</text>
<text x="137.5" y="43.7">I/O3</text>
<text x="137.5" y="46.3">I/O4</text>
<text x="147.9" y="42.4">17</text>
<text x="147.9" y="45">16</text>
<text x="147.9" y="47.6">15</text>
<text x="155.7" y="42.5">M_DSI</text>
<text x="155.7" y="45.1">SDO</text>
<text x="155.7" y="47.7">M_RES</text>
<text x="196.5" y="47.6">3</text>
<text x="196.5" y="45">1</text>
<text x="199.7" y="43">CN2A</text>
<text x="208.1" y="47.6">4</text>
<text x="208.1" y="45">2</text>
<text x="213.3" y="47.7">M_DSCLK</text>
<text x="213.3" y="45.1">M_BERR</text>
<text x="26.3" y="49.3">6 +D4 OE</text>
<text x="42.3" y="48.9">11</text>
<text x="42.3" y="51.6">12</text>
<text x="48.6" y="50.2">12</text>
<text x="48.6" y="52.8">13</text>
<text x="68.7" y="52.1">R15</text>
<text x="74.9" y="52.1">820R</text>
<text x="123.2" y="50.2">7</text>
<text x="123.2" y="52.8">8</text>
<text x="128.3" y="48.9">I5</text>
<text x="128.3" y="51.6">I6</text>
<text x="137.5" y="48.9">I/O5</text>
<text x="137.5" y="51.6">I/O6</text>
<text x="147.9" y="50.2">14</text>
<text x="147.9" y="52.8">13</text>
<text x="155.7" y="50.4">FREEZE</text>
<text x="184.5" y="53">M_RES</text>
<text x="185.1" y="48.9">GND</text>
<text x="196.5" y="52.8">7</text>
<text x="196.5" y="50.2">5</text>
<text x="208.1" y="50.2">6</text>
<text x="208.1" y="52.8">8</text>
<text x="213.3" y="50.4">M_FREEZE</text>
<text x="213.3" y="53">M_DSI</text>
<text x="23.2" y="59.8">8 +D6 BERR</text>
<text x="24.8" y="54.6">7 +D5 LED</text>
<text x="42.3" y="54.2">13</text>
<text x="42.3" y="56.8">14</text>
<text x="42.3" y="59.4">15</text>
<text x="48.6" y="55.5">14</text>
<text x="48.6" y="58.1">15</text>
<text x="68.7" y="58.1">D6</text>
<text x="111.4" y="58.2">BERR</text>
<text x="116.6" y="55.6">SW</text>
<text x="121.7" y="58.1">11</text>
<text x="123.2" y="55.5">9</text>
<text x="128.3" y="54.2">I7</text>
<text x="128.3" y="56.8">I8</text>
<text x="128.3" y="59.4">I/OE</text>
<text x="137.5" y="54.2">I/O7</text>
<text x="137.5" y="56.8">I/O8</text>
<text x="147.9" y="55.5">12</text>
<text x="155.7" y="55.6">MAGIC</text>
<text x="185.1" y="56.8">VCC</text>
<text x="196.5" y="55.5">9</text>
<text x="208.1" y="55.5">10</text>
<text x="215.9" y="55.6">M_DSO</text>
<text x="42.3" y="62">16</text>
<text x="42.3" y="64.6">17</text>
<text x="48.6" y="60.7">16</text>
<text x="48.6" y="63.3">17</text>
<text x="48.6" y="65.9">18</text>
<text x="128" y="63.3">GAL16V8</text>
<text x="179.5" y="63.3">820R</text>
<text x="180.3" y="60.7">R5</text>
<text x="205.4" y="64.6">R2</text>
<text x="18.7" y="70.2">10 −S6 FREEZE</text>
<text x="42.3" y="67.3">18</text>
<text x="42.3" y="69.9">19</text>
<text x="48.6" y="68.5">19</text>
<text x="48.6" y="71.1">20</text>
<text x="204.1" y="69.6">510R</text>
<text x="23.2" y="75.4">11 −S7 DSO</text>
<text x="42.3" y="72.5">20</text>
<text x="42.3" y="75.1">21</text>
<text x="42.3" y="77.7">22</text>
<text x="48.6" y="73.8">21</text>
<text x="48.6" y="76.4">22</text>
<text x="215.9" y="75.1">R1</text>
<text x="29.3" y="80.7">12 +S5</text>
<text x="42.3" y="80.3">23</text>
<text x="42.3" y="82.9">24</text>
<text x="48.6" y="79">23</text>
<text x="48.6" y="81.6">24</text>
<text x="90.4" y="82.9">GND</text>
<text x="214.6" y="80.1">510R</text>
<text x="29.3" y="85.9">13 +S4</text>
<text x="42.3" y="85.5">25</text>
<text x="42.3" y="88.1">26</text>
<text x="48.6" y="84.3">25</text>
<text x="48.6" y="86.8">26</text>
<text x="69" y="87.9">R14</text>
<text x="74.5" y="87.9">10K</text>
<text x="90.4" y="85.5">VCC</text>
<text x="112.9" y="86.8">VCC</text>
<text x="136.4" y="86.8">VCC</text>
<text x="172" y="89.5">D8</text>
<text x="194.7" y="85.1">C2</text>
<text x="211.2" y="85.1">C1</text>
<text x="41.8" y="92.1">SAM−26</text>
<text x="103.5" y="92.1">2</text>
<text x="106.1" y="95.8">J1A</text>
<text x="172" y="95.5">LED</text>
<text x="189" y="91.3">100pF</text>
<text x="211.2" y="91.3">100pF</text>
<text x="82.8" y="97.6">D7</text>
<text x="106.4" y="98.4">J2</text>
<text x="120.7" y="97.3">C3</text>
<text x="120.7" y="99.9">4.7uF</text>
<text x="144.3" y="97.3">C4</text>
<text x="144.3" y="99.9">100nF</text>
<text x="196.5" y="97.3">GND</text>
<text x="207" y="97.3">GND</text>
<text x="51.2" y="105.2">Cable to PC</text>
<text x="82.8" y="102.8">LED</text>
<text x="103.5" y="102.5">1</text>
<text x="175.6" y="102.5">GND</text>
<text x="78.9" y="110.4">GND</text>
<text x="99.8" y="110.4">GND</text>
<text x="112.9" y="110.4">GND</text>
<text x="136.4" y="110.4">GND</text>
<text x="214" y="177.3">Èíslo:</text>
<text x="214" y="183.7">Název:</text>
<text x="214" y="193.3">Mìøítko:</text>
<text x="252.6" y="193.3">Datum:</text>
</g>
</svg>
